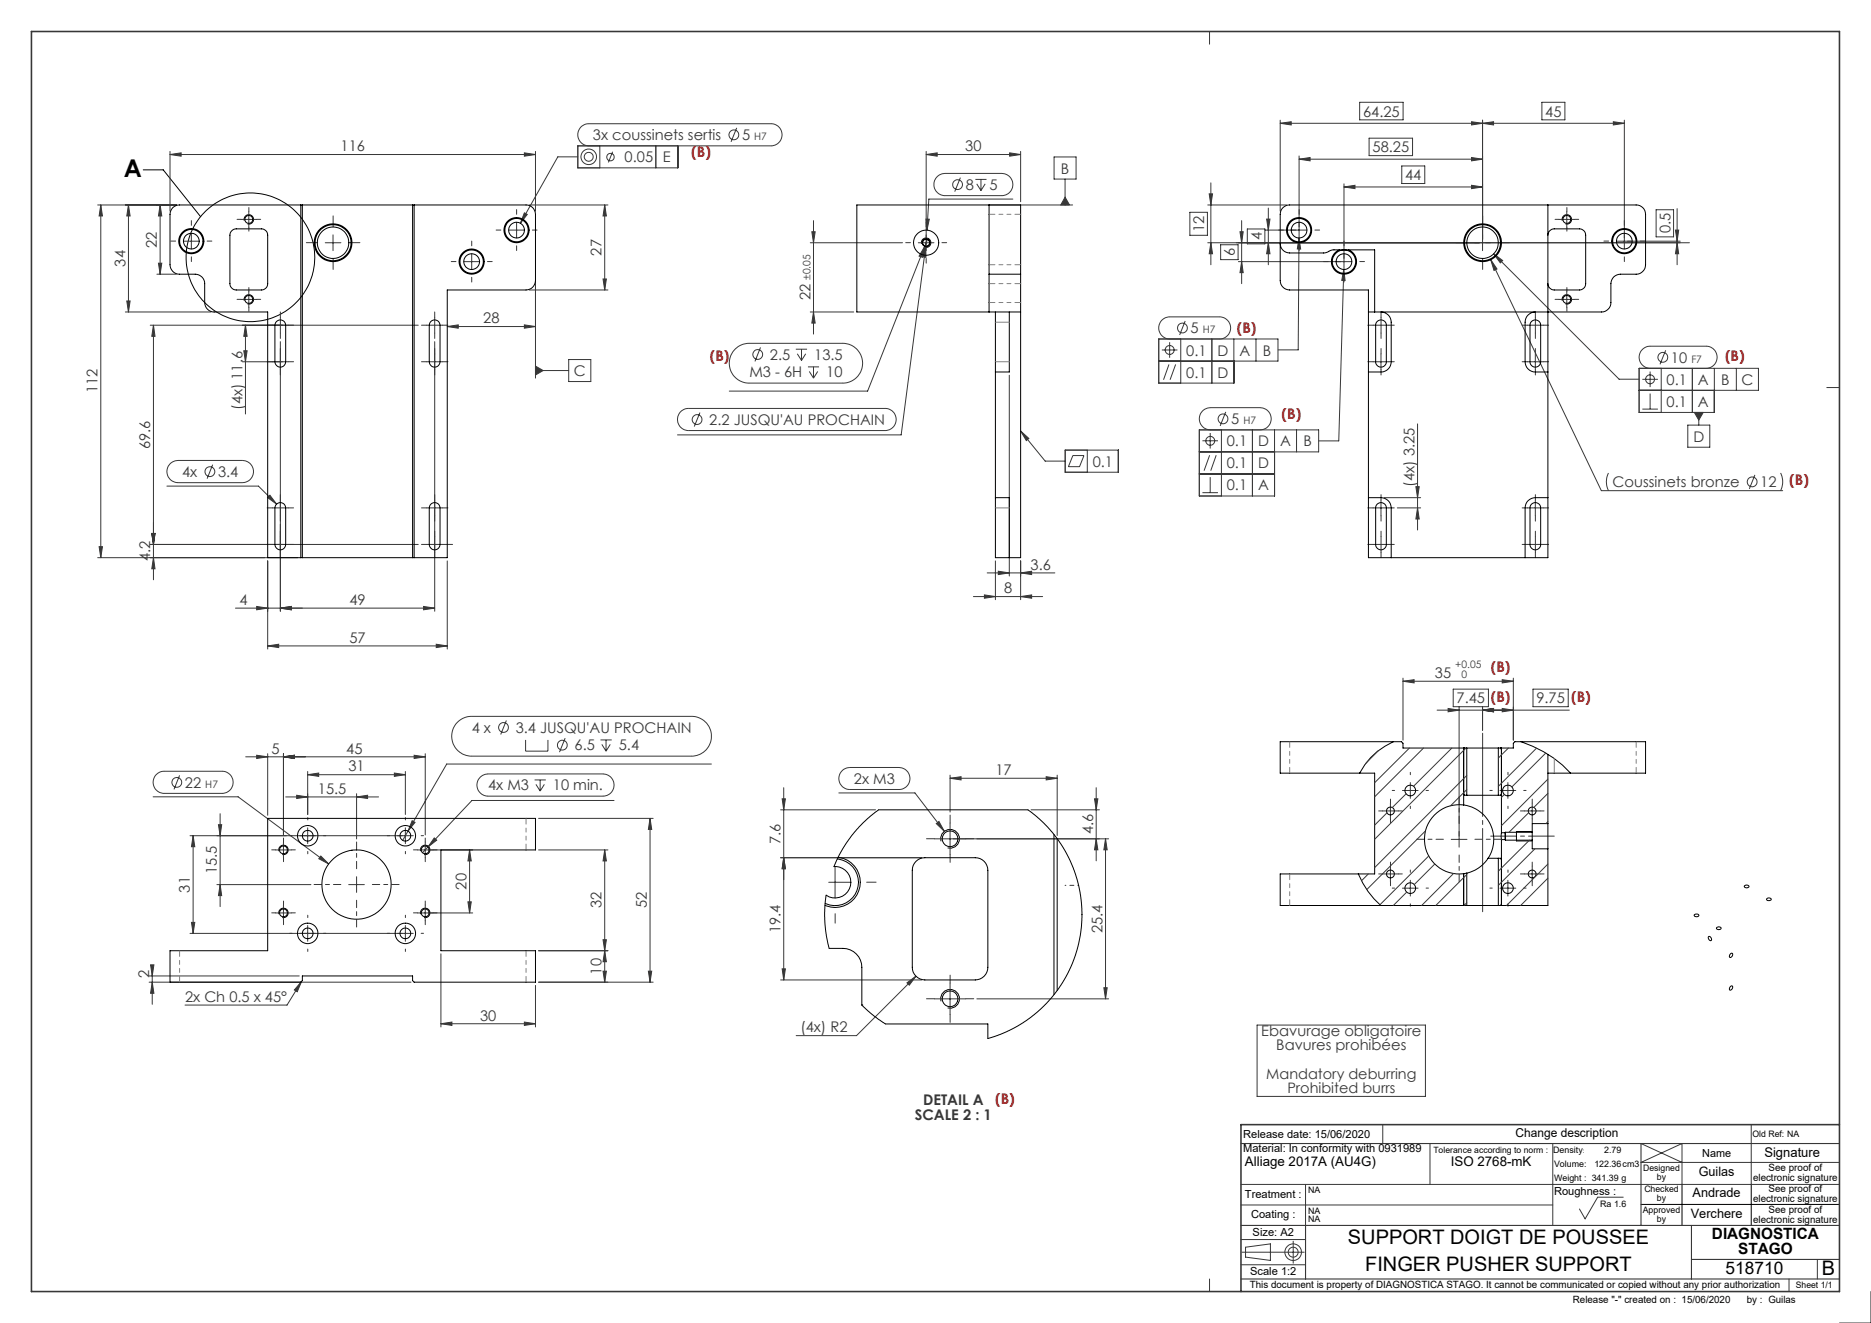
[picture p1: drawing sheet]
<svg xmlns="http://www.w3.org/2000/svg" width="594mm" height="420mm" viewBox="0 0 594 420" stroke-linecap="round" stroke-linejoin="round" font-family="sans-serif">
<g fill="none" stroke="#373737" stroke-width=".32">
<path d="M384 10v4M406.4 39.1l3.5-.5v1.1zM406.4 38.2v28.8M406.4 39.1h109.3M431.7 32.5h13.8v5.5h-13.8zM467.2 38.6l3.5 .5-3.5 .6zM470.7 39.1l3.5-.5v1.1zM470.7 38.2v41.4M489.5 32.5h7.3v5.5h-7.3zM512.2 38.6l3.5 .5-3.5 .6zM515.7 38.2v40.8M54 49.1l3.5-.6v1.1z"/>
<path d="M54 49.1h116M54 48.1v18.9M166.5 48.5l3.5 .6-3.5 .5zM170 48.1v18.9M183.4 49.8h-6.3l-11.9 21.1M190.4 46.3v7M194.5 48.2l-1.4 3.4M208.2 46.3v7M215.2 46.3v7h-31.8v-7h61.4a3.5 3.5 0 0 0 3.5-3.5 3.5 3.5 0 0 0-3.5-3.5h-57.9a3.5 3.5 0 0 0-3.5 3.5 3.5 3.5 0 0 0 3.5 3.5M233.9 40.6l-1.8 4.4M294 49.1l3.5-.6v1.1zM294 48.1v31.5"/>
<path d="M294 49.1h30M297.6 56l1.3-.8 1.1-.1h18a3.5 3.5 0 0 1 3.6 3.5 3.5 3.5 0 0 1-3.6 3.5h-18a3.5 3.5 0 0 1-3.3-2.2 3.5 3.5 0 0 1 .9-3.9zM304.9 56.4l-1.8 4.4M309.7 57h3.5M310.1 58.4l1.3 2.1M311.4 57v3.5M312.8 58.4l-1.4 2.1M320.5 48.5l3.5 .6-3.5 .5zM324 48.1v15.9M334.6 49.8h7v7.1h-7zM338.1 56.9v8.2M384.4 58v26"/>
<path d="M412.4 50.5l3.5-.5v1.1zM412.4 49.5v26M412.4 50.5h58.3M426.7 59.4l3.5-.6v1.1zM426.7 58.4v27.2M426.7 59.4h44M434.7 43.9h13.8v5.5h-13.8zM445 52.7h7.3v5.6h-7.3zM467.2 58.8l3.5 .6-3.5 .5zM467.2 50l3.5 .5-3.5 .6zM31 65.1h25M32 65.1l.5 3.5h-1z"/>
<path d="M32 65.1v111.9M40.8 65.1l.5 3.5h-1zM40.8 65.1v33.9M50.8 65.1v21.9M50.8 65.1l.6 3.5h-1.1zM58.2 76.6h5.1M60.7 74.1v4.9M76.5 69.7h5M79 67.2v5M103.3 77.1h4.9M105.7 74.6v5M161.5 73h5"/>
<path d="M164 70.5v5M166.5 67.6l.9 .5-2.2 2.8zM168 65.1h25M192 65.1v27M192 65.1l.5 3.5h-1zM257.2 77.1h29.3M257.7 73.6h1.1l-.5 3.5zM258.3 70v36.1M291.5 77.1h5M293.6 78.2l-.8 3.5-1-.4zM293.9 78.2l.1 3.5-1.1-.2zM294 69.6h1l-.7 3.5z"/>
<path d="M294.2 76l-8.1 62.1h-71M294.5 75.9l-19.1 48.3h-43.9M314 65.1h26.5M321.6 63.2h-26.7l-.6 9.9M338.1 62.6l1.4 2.5h-2.7zM377.8 67.4h5.5v7.3h-5.5zM383.4 77.1h153M383.4 65.1h25M383.9 61.5h1.1l-.6 3.6zM384.4 77.1l.6 3.5h-1.1zM387.5 77.7h5.6v4.7h-5.6zM393.7 73.6h1l-.5 3.5z"/>
<path d="M394.2 70v20M396 72.7h5.6v4.7h-5.6zM401.7 73h13.2M402.1 69.6h1.1l-.5 3.4zM402.7 66.1v17.9M402.7 77.1l.5 3.5h-1.1zM412.4 75.5l.5 3.6-1-.1zM412.4 75.5l-.2 35.6h-6.4M494.9 69.7h5M497.4 67.2v5M525.8 66.6h5.5v8.6h-5.5zM531.9 73h1l-.5 3.6z"/>
<path d="M532.4 77.1l.5 3.5h-1zM532.4 66.2v17.8M533.4 76.6h-20.2M39.8 99h27.2M40.3 95.5h1l-.5 3.5zM49.8 87h6.2M50.3 83.6h1.1l-.6 3.4zM76.5 95.1h5M79 92.6v5M147.2 83.1h5.1M149.8 80.6v5M168 92.1h25"/>
<path d="M170 89.1v30.9M191.5 88.6h1l-.5 3.5zM257.2 99h13.8M258.3 99l.5 3.6h-1.1zM394.2 83.1l.5 3.5h-1zM426.6 85.6l.4 3.5-1-.1zM426.6 85.6l-1.6 54.4h-6.3M429.2 83.1h-36M473.3 82.5l2 2.9-1 .4zM473.3 82.5l35.1 73.3h57.6M474.2 80.6l2.9 2.1-.8 .7zM474.2 80.6l39.8 39.8h6.4"/>
<path d="M494.9 95.1h5M497.4 92.6v5M47.7 103.2h85.1M48.7 103.2v80.9M48.7 103.2l.5 3.6h-1zM77.4 111.4h1.1l-.6 3.4zM77.9 103.2l.6 3.6h-1.1zM77.9 103.2v28.2M89 108.5v85.5M91.5 114.8h-14.6M135.5 114.8h5M138 108.5v85.5"/>
<path d="M142 103.7l3.5-.6v1.1zM142 103.7h28M166.5 103.1l3.5 .6-3.5 .5zM170 116.2l2.4 1.4-2.4 1.4zM170 117.6h10.6M180.6 114.1h7v7h-7zM233.3 110.9l1.8-1.3 2.4-.6h30a6.3 6.3 0 0 1 6.4 6.3 6.3 6.3 0 0 1-6.4 6.3h-29.7a6.3 6.3 0 0 1-5.8-3.8 6.3 6.3 0 0 1 1.3-6.9zM241.4 110.3l-1.7 4.4M252.7 110.9h3.5M253.1 112.3l1.4 2.1M254.5 110.9v3.5M255.8 112.3l-1.3 2.1"/>
<path d="M256.5 116.5h3.5M256.9 117.9l1.4 2.1M258.3 116.5v3.5M259.6 117.9l-1.3 2.1M320.4 119.1v63.8M368.9 111.1h4.9M371.1 115.7l-1.7 4.9M371.3 108.6v5M371.4 107.6a3.5 3.5 0 0 1-3.5-3.5 3.5 3.5 0 0 1 3.5-3.5h15.8a3.5 3.5 0 0 1 3.5 3.5 3.5 3.5 0 0 1-3.5 3.5M373.2 115.7l-1.7 4.9M374.9 107.6v14M376.3 101.9l-1.8 4.4"/>
<path d="M384.7 107.6v14M391.7 107.6v14h-23.8v-14h37.8v7h-37.8M398.7 107.6v7M435.9 114.8h5M438.4 112.3v5.1M484.9 114.8h5M487.4 112.3v5.1M523.9 118v4.9M523.9 116.9a3.5 3.5 0 0 1-3.5-3.5 3.5 3.5 0 0 1 3.5-3.5h17.7a3.5 3.5 0 0 1 3.5 3.5 3.5 3.5 0 0 1-3.5 3.5M527.4 116.9v14M528.8 111.2l-1.8 4.5M537.3 116.9v14"/>
<path d="M544.3 116.9v14h-23.9v-14h37.9v7h-37.9M551.3 116.9v7M216.4 130.4l1.1-.6 .8-.1h62.7a3.5 3.5 0 0 1 3.5 3.5 3.5 3.5 0 0 1-3.5 3.5h-62.4a3.5 3.5 0 0 1-3.3-2.3 3.5 3.5 0 0 1 1.1-4zM222.2 131l-1.8 4.4M324 136.8l2.6 2.4-.8 .7zM324 136.8l7.8 9.6h6.4M381.7 139.9h5M384.2 137.5v4.9M384.3 136.5a3.5 3.5 0 0 1-3.5-3.6 3.5 3.5 0 0 1 3.5-3.5h15.7a3.5 3.5 0 0 1 3.6 3.5 3.5 3.5 0 0 1-3.6 3.6M387.8 136.5v21M389.1 130.8l-1.7 4.4M397.6 136.5v21"/>
<path d="M404.6 136.5v21h-23.8v-21h37.8v7h-37.8M411.6 136.5v7M450 134.6v33.7M521.4 120.4h4.9M521.4 129.9h4.9M523.9 124.9v5M535.8 135h7v7h-7zM537.9 130.9h2.8l-1.4 2.5zM539.3 130.9v4.1M580 123h4M53 154.3h29.1l5.7 5.7M54.1 147.2l1.4-.9 1-.1h20.5a3.5 3.5 0 0 1 3.5 3.5 3.5 3.5 0 0 1-3.5 3.5h-20.5a3.5 3.5 0 0 1-3.3-2.2 3.5 3.5 0 0 1 .9-3.8z"/>
<path d="M67.5 147.5l-1.7 4.5M85.7 157.2l2.1 2.8-2.9-2zM338.2 142.9h16.9v7h-16.9zM340.6 144.6h3.5l-1.4 3.5h-3.5zM345.2 142.9v7M380.8 150.5h23.8M381.7 156.4h5M384 144.5l-1.7 4.9M384.2 151.5v4.9M386.1 144.5l-1.7 4.9M438.4 158.8v4.9M439.4 158h11.6"/>
<path d="M449.5 154.5h1.1l-.6 3.5zM487.4 158.8v4.9M510.6 150.2a6.2 6.2 0 0 0 0 5.6M557.1 150.8l-1.7 4.4M565.3 150.2a6.2 6.2 0 0 1 0 5.6M31 177h63.5M31.5 173.5h1l-.5 3.5zM47.7 172.8h85.1M48.2 169.4h1l-.5 3.4zM48.7 177l.5 3.6h-1zM85 178.1v27.9M135.5 161.2h5"/>
<path d="M142 178.1v27.9M316 178.1v12.3M324 178.1v12.3M435.9 161.2h5M443.6 161.2h7.4M450 161.2l.6 3.6h-1.1zM484.9 161.2h5M81.5 192.5l3.5 .6-3.5 .5zM89 193.1l3.5-.6v1.1zM134.5 192.5l3.5 .6-3.5 .5zM138 193.1h-63.2M309 189.4h22"/>
<path d="M312.5 188.9l3.5 .5-3.5 .5zM313.4 181.9h21.5M316.9 181.3l3.5 .6-3.5 .5zM324 181.9l3.5-.6v1.1zM324 189.4l3.5-.5v1zM85 205.1l3.5-.6v1.1zM85 205.1h57M138.5 204.5l3.5 .6-3.5 .5zM445.4 216.3l3.5-.5v1zM445.4 215.3v19.7M445.4 216.3h35M461.4 218.8h11.1v5.5h-11.1z"/>
<path d="M476.9 215.8l3.5 .5-3.5 .5zM480.4 215.3v19.7M486.7 218.8h11.2v5.5h-11.2zM81.5 239.8l3.5 .5-3.5 .5zM85 239.3v19.5M90 239.3v25.8M131.5 239.8l3.5 .5-3.5 .5zM135 239.3v25.8M145.5 229.1l1.4-1 2.5-.7h70.1a6.3 6.3 0 0 1 6.4 6.3 6.3 6.3 0 0 1-6.4 6.3h-69.8a6.3 6.3 0 0 1-5.9-4 6.3 6.3 0 0 1 1.7-6.9zM160.8 228.7l-1.8 4.5M166.9 234.9v3.6h7.1v-3.6M179.4 234.3l-1.8 4.5"/>
<path d="M190.6 234.9h3.6M191.1 236.3l1.3 2.2M192.4 234.9v3.6M193.7 236.3l-1.3 2.2M456.2 225.4h42M459.7 224.9l3.5 .5-3.5 .6zM463.2 224.5v44.4M470.7 225.4l3.5-.5v1.1zM470.7 224.5v7.3M476.9 224.9l3.5 .5-3.5 .6zM48.6 253h27l28.8 21.3M49.5 246l1.1-.8 1.3-.4h18.6a3.5 3.5 0 0 1 3.5 3.6 3.5 3.5 0 0 1-3.5 3.5h-18.4a3.5 3.5 0 0 1-3.2-2.1 3.5 3.5 0 0 1 .6-3.8z"/>
<path d="M57 246.2l-1.8 4.4M69.9 258.3v29.5M78 240.3h57M90 240.3l3.5-.5v1zM90.7 253h29.5M94.2 252.5l3.5 .5-3.5 .5zM97.7 245.9l3.5-.5v1.1zM97.7 244.9v13.7M97.7 245.9h31M113.2 253l3.5-.5v1zM113.2 252v14.3M125.2 245.4l3.5 .5-3.5 .6z"/>
<path d="M128.7 244.9v13.7M152.5 246.7l1.4-.8 1-.2h36.5a3.5 3.5 0 0 1 3.5 3.5 3.5 3.5 0 0 1-3.5 3.5h-36.5a3.5 3.5 0 0 1-3.2-2.2 3.5 3.5 0 0 1 .8-3.8zM169.7 247.6h3.6M170.1 249l1.4 2.1M171 259.8h36.4M171.5 247.6v3.5M172.8 249l-1.3 2.1M194.9 254.1h-45.1l-13.9 14.8M206.4 259.8l.5 3.5h-1.1zM206.4 259.8v52M225.8 242.6h-84l-12.3 21.2M247.8 257.1h30.2"/>
<path d="M248.3 253.6h1l-.5 3.5zM248.8 250.1v61M266.3 251.7h24.2l9.3 12.2M267.2 244.8l1.1-.8 1.5-.4h15.6a3.5 3.5 0 0 1 3.5 3.5 3.5 3.5 0 0 1-3.5 3.5h-15.6a3.5 3.5 0 0 1-3.2-2 3.5 3.5 0 0 1 .6-3.8zM301.6 247.1l3.5-.5v1zM301.6 246.1v11.7M301.6 247.1h34M327.3 257.1h21.7M332.1 246.6l3.5 .5-3.5 .5zM335.6 246.1v19.1M347.5 253.6h1l-.5 3.5zM348 250.1v23.2"/>
<path d="M438.9 257.4h5M441.4 255v4.9M445.2 250.9h5M447.7 248.4v5.1M476.2 250.9h5M478.7 248.4v5.1M483.9 257.4h5M486.4 255v4.9M61.3 265.3l.5 3.5h-1zM61.3 265.3v31M69.4 261.8h1l-.5 3.5zM87.5 269.8h5"/>
<path d="M90 267.3v5M97.7 262.8v5M101.8 271.8l2.6 2.5-3.2-1.7zM113.2 278.3v5M128.7 262.8v5M129.5 263.8l-1.7 3M130.8 260.5l1 .6-2.3 2.7zM131.2 265.3h-70.9M132.5 269.8h17.6M135 267.3v5M135.9 268.9l-1.8 1.8M137.9 266l.7 .7-2.7 2.2z"/>
<path d="M149.1 269.8v20M149.1 269.8l.5 3.5h-1zM171 269.8h22M192 269.8l.5 3.5h-1zM192 269.8v42M248.8 272.3l.5 3.5h-1zM265.1 275.1v10M292.6 272.3h-44.8M296.6 266.3h55.4M297.3 261.5l.8-.7 1.7 3.1zM301.6 261.3v10M348 266.3l.5 3.5h-1z"/>
<path d="M351 266.3l.5 3.5h-1.1zM351 266.3v50.8M438.9 277.4h5M441.4 275v4.9M447.7 279.5v5M460.7 266.5h5M478.7 279.5v5M483.9 277.4h5M486.4 275v4.9M60.8 292.8h1l-.5 3.5zM68.9 280.8h29.8M69.9 280.8l.5 3.5h-1z"/>
<path d="M87.5 289.8h5M90 287.3v5M97.7 293.8v5M110.7 280.8h5M128.7 293.8v5M131.2 296.3h-70.9M132.5 289.8h17.6M135 287.3v5M148.6 286.3h1l-.5 3.5zM191.5 298.3h1l-.5 3.5zM263.1 280.1h7M445.2 282h5"/>
<path d="M476.2 282h5M47.3 311.8h83.2M47.3 309.8h47.7M47.8 306.3h1.1l-.6 3.5zM48.3 306.7v12.1M48.3 311.8l.6 3.5h-1.1zM95.7 311.6l-1.3 3.2-.9-.5zM95.7 311.6l-4.6 7.5h-32.4M140 302.8v23.2M170 312.8v13.2M171 311.8h36.4M171 301.8h22"/>
<path d="M191.5 308.3h1l-.5 3.5zM192 301.8l.5 3.5h-1zM205.8 308.3h1.1l-.5 3.5zM247.8 311.1h44.8M248.3 307.6h1l-.5 3.5zM287.9 312l2.9-2.1-2.1 2.9zM290.8 309.9l-18.9 18.9h-19.1M296.6 317.1h10M301.6 312.1v10M310.1 317.1h41.9M350.4 313.6h1.1l-.5 3.5zM140 325l3.5-.5v1z"/>
<path d="M140 325h30M166.5 324.5l3.5 .5-3.5 .5zM399.1 325.4h53.4v22.7h-53.4zM439 357v6M556 357v19M394 376h190M414.5 376v13M454 363v13M493 363v26M521 363l13 6M584 369h-63l13-6v13M394 393.5h20.5"/>
<path d="M394 382.5h99M394.3 397.5h19.8M395.4 395.9l7.9-1v5.2l-7.9-1zM410.6 394v7M515.3 380.1h-8.1l-4 6.8-1.8-3.1M577 399.8v6.2M384 406v4M394 401.5h20.5M568 406v4M594 410v10h-10"/>
<circle cx="186.9" cy="49.8" r="2.47"/>
<circle cx="186.9" cy="49.8" r="1.41"/>
<circle cx="193.8" cy="49.9" r="1.18"/>
<circle cx="233" cy="42.8" r="1.55"/>
<circle cx="304" cy="58.6" r="1.55"/>
<circle cx="240.6" cy="112.5" r="1.56"/>
<circle cx="371.3" cy="111.1" r="1.42"/>
<circle cx="375.4" cy="104.1" r="1.56"/>
<circle cx="527.9" cy="113.4" r="1.55"/>
<circle cx="221.3" cy="133.2" r="1.54"/>
<circle cx="384.2" cy="139.9" r="1.4"/>
<circle cx="388.3" cy="133" r="1.55"/>
<circle cx="523.9" cy="120.4" r="1.42"/>
<circle cx="66.6" cy="149.7" r="1.55"/>
<circle cx="556.3" cy="153" r="1.55"/>
<circle cx="159.8" cy="230.9" r="1.55"/>
<circle cx="178.5" cy="236.5" r="1.55"/>
<circle cx="56.1" cy="248.4" r="1.56"/>
<circle cx="410.5" cy="397.5" r="2.63"/>
<circle cx="410.6" cy="397.5" r="1.59"/>
</g>
<g fill="none" stroke="#000" stroke-width=".32">
<path d="M45.5 53.9h6.3l11.9 14.9M77.5 70a1.5 1.5 0 0 1 1.4-1.8 1.5 1.5 0 0 1 1.6 1.6 1.5 1.5 0 0 1-1.9 1.3M292.6 77.5a1.51 1.51 0 0 1 1.3-2 1.51 1.51 0 0 1 1.6 1.7 1.51 1.51 0 0 1-1.8 1.3M496 70a1.51 1.51 0 0 1 1.3-1.9 1.51 1.51 0 0 1 1.6 1.7 1.51 1.51 0 0 1-1.9 1.3M77.5 95.4a1.5 1.5 0 0 1 1.4-1.8 1.5 1.5 0 0 1 1.6 1.6 1.5 1.5 0 0 1-1.9 1.3M496 95.4a1.51 1.51 0 0 1 1.3-1.9 1.51 1.51 0 0 1 1.6 1.7 1.51 1.51 0 0 1-1.9 1.3M88.5 270.2a1.5 1.5 0 0 1 1.4-1.9 1.5 1.5 0 0 1 1.6 1.7 1.5 1.5 0 0 1-1.9 1.3M133.5 270.2a1.51 1.51 0 0 1 1.3-1.9 1.51 1.51 0 0 1 1.7 1.6 1.51 1.51 0 0 1-1.9 1.4M298.7 267.1a3 3 0 0 1 2.7-3.8 3 3 0 0 1 3.2 3.3 3 3 0 0 1-3.8 2.6M486.4 264h-5v3h5M88.5 290.2a1.5 1.5 0 0 1 1.4-1.9 1.5 1.5 0 0 1 1.6 1.7 1.5 1.5 0 0 1-1.9 1.3M133.5 290.2a1.51 1.51 0 0 1 1.3-1.9 1.51 1.51 0 0 1 1.7 1.6 1.51 1.51 0 0 1-1.9 1.4"/>
<path d="M537.9 290.5a.77 .77 0 0 1 .8-.4 .77 .77 0 0 1 .6 .7 .82 .82 0 0 1-1.4-.3zM542.4 297.3a.75 .75 0 0 1 .9 .4 .75 .75 0 0 1-.2 .9 .97 .97 0 0 1-.7-1.3zM545.1 294.4a.67 .67 0 0 1 .8-.2 .67 .67 0 0 1 .4 .7 .67 .67 0 0 1-.8 .3 .67 .67 0 0 1-.4-.8zM553.9 281.1a.69 .69 0 0 1 .8-.2 .69 .69 0 0 1 .4 .8 .7 .7 0 0 1-.8 .2 .7 .7 0 0 1-.4-.8zM561 285.2a.72 .72 0 0 1 .8-.2 .72 .72 0 0 1 .5 .7 .74 .74 0 0 1-.8 .3 .74 .74 0 0 1-.6-.7zM298.7 317.9a3 3 0 0 1 2.7-3.8 3 3 0 0 1 3.2 3.3 3 3 0 0 1-3.8 2.6M549.4 313.2a.45 .45 0 0 1 .7-.1 .45 .45 0 0 1-.2 .7 .5 .5 0 0 1-.7 .5 .5 .5 0 0 1 0-.8zM549.4 302.8a.45 .45 0 0 1 .7 0 .45 .45 0 0 1-.2 .7 .5 .5 0 0 1-.7 .5 .5 .5 0 0 1 0-.9zM534 376v13M556 376v13M521 382.4h63"/>
<circle cx="79.5" cy="81.7" r="20.4"/>
</g>
<path d="M470.7 232.8v56.6" fill="none" stroke="#373737" stroke-width=".32" stroke-dasharray="30.5 1.3 1.3 1.3" stroke-dashoffset="4.1"/>
<path d="M473.3 265.4h20.1" fill="none" stroke="#373737" stroke-width=".32" stroke-dasharray="30.5 1.3 1.3 1.3" stroke-dashoffset="22.3"/>
<path d="M394 363h190M521 363v26M394 389h190M414.5 389v17M537 389v17M537 399.8h47M394 406h190" fill="none" stroke="#373737" stroke-width=".35"/>
<path d="M10 10h574v400h-574zM584 357h-190v53" fill="none" stroke="#373737" stroke-width=".5"/>
<g fill="none" stroke="#373737" stroke-width=".32" stroke-dasharray="30.5 1.3 1.3 1.3">
<path d="M55.8 76.5h-1.5M60.8 71.5v-1.5M65.8 76.5h1.5M76.5 69.6h-1.2M79 67.1v-1.2M79 72.1v1.3M81.5 69.6h1.3M100.8 77h-3.5M105.8 72v-3.5M110.8 77h3.5M149.8 78v-1.5M159 73h-1.5"/>
<path d="M164 68v-1.5M164 78v1.5M169 73h1.5M289 77h-1.5M294 72v-1.5M299 77h1.5M407.4 73h-1.5M412.4 68v-1.5M412.4 78v1.5M417.4 73h1.5M426.7 78v-1.5M465.7 77h-3.5"/>
<path d="M470.7 72v-3.5M475.7 77h3.5M494.9 69.6h-1.2M497.4 67.1v-1.2M497.4 72.1v1.3M499.9 69.6h1.3M510.7 76.5h-1.5M515.7 71.5v-1.5M520.7 76.5h1.5M60.8 81.5v1.5M76.5 95h-1.2M79 92.5v-1.2"/>
<path d="M79 97.5v1.3M81.5 95h1.3M105.8 82v3.5M144.8 83h-1.5M149.8 88v1.5M154.8 83h1.5M294 82v1.5M421.7 83h-1.5M426.7 88v1.5M431.7 83h1.5M470.7 82v3.5M494.9 95h-1.2"/>
<path d="M497.4 92.5v-1.2M497.4 97.5v1.3M499.9 95h1.3M515.7 81.5v1.5M86.5 114.8h-1.7M86.5 103.2h-1.7M89 112.3v-1.7M89 117.3v1.7M89 103.2v-2.5M89 103.2h-2.5M89 103.2v2.5M89 103.2h2.5"/>
<path d="M89 100.7v-1.7M89 105.7v1.7M91.5 114.8h1.7M91.5 103.2h1.7M135.5 114.8h-1.7M135.5 103.2h-1.7M138 112.3v-1.7M138 117.3v1.7M138 103.2v-2.5M138 103.2h-2.5M138 103.2v2.5M138 103.2h2.5"/>
<path d="M138 100.7v-1.7M138 105.7v1.7M140.5 114.8h1.7M140.5 103.2h1.7M435.9 114.8h-1.7M435.9 103.2h-1.7M438.4 112.3v-1.7M438.4 117.3v1.7M438.4 103.2v-2.5M438.4 103.2h-2.5M438.4 103.2v2.5M438.4 103.2h2.5"/>
<path d="M438.4 100.7v-1.7M438.4 105.7v1.7M440.9 114.8h1.7M440.9 103.2h1.7M484.9 114.8h-1.7M484.9 103.2h-1.7M487.4 112.3v-1.7M487.4 117.3v1.7M487.4 103.2v-2.5M487.4 103.2h-2.5M487.4 103.2v2.5M487.4 103.2h2.5"/>
<path d="M487.4 100.7v-1.7M487.4 105.7v1.7M489.9 114.8h1.7M489.9 103.2h1.7M89 158.7v-1.7M138 158.7v-1.7M438.4 158.7v-1.7M487.4 158.7v-1.7M86.5 172.8h-1.7M86.5 161.2h-1.7M89 170.3v-1.7M89 175.3v1.7"/>
<path d="M89 161.2v-2.5M89 161.2h-2.5M89 161.2v2.5M89 161.2h2.5M89 163.7v1.7M91.5 172.8h1.7M91.5 161.2h1.7M135.5 161.2h-1.7M135.5 172.8h-1.7M138 163.7v1.7M138 172.8v2.5M138 172.8h2.5"/>
<path d="M138 172.8v-2.5M138 172.8h-2.5M138 175.3v1.7M138 170.3v-1.7M140.5 161.2h1.7M140.5 172.8h3.2M435.9 161.2h-1.7M435.9 172.8h-1.7M438.4 163.7v1.7M438.4 172.8v2.5M438.4 172.8h2.5M438.4 172.8v-2.5"/>
<path d="M438.4 172.8h-2.5M438.4 175.3v1.7M438.4 170.3v-1.7M440.9 161.2h1.7M440.9 172.8h1.7M484.9 161.2h-1.7M484.9 172.8h-1.7M487.4 163.7v1.7M487.4 172.8v2.5M487.4 172.8h2.5M487.4 172.8v-2.5M487.4 172.8h-2.5"/>
<path d="M487.4 175.3v1.7M487.4 170.3v-1.7M489.9 161.2h1.7M489.9 172.8h1.7M438.9 257.4h-1.2M441.4 254.9v-1.2M441.4 259.9v1.3M442.7 250.9h-.7M443.9 257.4h1.3M447.7 245.9v-.7M447.7 255.9v.8M452.7 250.9h.8"/>
<path d="M473.7 250.9h-.7M478.7 245.9v-.7M478.7 255.9v.8M483.7 250.9h.8M483.9 257.4h-1.2M486.4 254.9v-1.2M486.4 259.9v1.3M488.9 257.4h1.3M87.5 269.8h-1.2M90 267.3v-1.3M90 272.3v1.2M92.5 269.8h1.3"/>
<path d="M92.7 265.3h-.7M97.7 260.3v-.8M97.7 270.3v.7M102.7 265.3h.8M123.7 265.3h-.7M128.7 260.3v-.8M128.7 270.3v.7M132.5 269.8h-1.2M133.7 265.3h.8M135 267.3v-1.3M135 272.3v1.2M137.5 269.8h1.3"/>
<path d="M296.6 266.3h-2.5M301.6 261.3v-2.5M301.6 271.3v2.5M306.6 266.3h2.5M438.9 277.4h-1.2M441.4 274.9v-1.2M441.4 279.9v1.3M443.9 277.4h1.3M447.7 276.9v-.7M478.7 276.9v-.7M483.9 277.4h-1.2M486.4 274.9v-1.2"/>
<path d="M486.4 279.9v1.3M488.9 277.4h1.3M87.5 289.8h-1.2M90 287.3v-1.3M90 292.3v1.2M92.5 289.8h1.3M92.7 296.3h-.7M97.7 291.3v-.8M102.7 296.3h.8M123.7 296.3h-.7M128.7 291.3v-.8M132.5 289.8h-1.2"/>
<path d="M133.7 296.3h.8M135 287.3v-1.3M135 292.3v1.2M137.5 289.8h1.3M265.1 290.1v3M275.1 280.1h3M442.7 281.9h-.7M447.7 286.9v.8M452.7 281.9h.8M473.7 281.9h-.7M478.7 286.9v.8M483.7 281.9h.8"/>
<path d="M97.7 301.3v.7M128.7 301.3v.7M296.6 317.1h-2.5M301.6 312.1v-2.5M306.6 317.1h2.5M301.6 322.1v2.5"/>
</g>
<path d="M342.4 281.1h-4.3" fill="none" stroke="#373737" stroke-width=".32" stroke-dasharray="30.5 1.3 1.3 1.3" stroke-dashoffset="30.2"/>
<path d="M113.2 275.8v-8.5M458.2 266.4h-8.5M463.2 261.4v-8.5M463.2 271.4v8.5M468.2 266.4h8.5M108.2 280.8h-8.5M113.2 285.8v8.5M118.2 280.8h8.5" fill="none" stroke="#373737" stroke-width=".32" stroke-dasharray="30.5 1.3 1.3 1.3" stroke-dashoffset="28.1"/>
<g fill="#373737">
<path d="M324 181.9l3.5-.6v1.1zM316.9 181.3l3.5 .6-3.5 .5zM324 189.4l3.5-.5v1zM312.5 188.9l3.5 .5-3.5 .5zM320.5 48.5l3.5 .6-3.5 .5zM294 49.1l3.5-.6v1.1z"/>
<path d="M166.5 103.1l3.5 .6-3.5 .5zM142 103.7l3.5-.6v1.1zM138.5 204.5l3.5 .6-3.5 .5zM85 205.1l3.5-.6v1.1zM89 193.1l3.5-.6v1.1zM81.5 192.5l3.5 .6-3.5 .5zM113.2 253l3.5-.5v1zM94.2 252.5l3.5 .5-3.5 .5zM467.2 58.8l3.5 .6-3.5 .5zM426.7 59.4l3.5-.6v1.1zM467.2 50l3.5 .5-3.5 .6zM412.4 50.5l3.5-.5v1.1zM332.1 246.6l3.5 .5-3.5 .5zM301.6 247.1l3.5-.5v1z"/>
<path d="M54 49.1l3.5-.6v1.1zM166.5 48.5l3.5 .6-3.5 .5zM89 193.1l3.5-.6v1.1zM134.5 192.5l3.5 .6-3.5 .5zM166.5 67.6l-1.3 3.3 2.2-2.8zM85.7 157.2l-.8 .8 2.9 2zM90 240.3l3.5-.5v1zM131.5 239.8l3.5 .5-3.5 .5zM137.9 266l-2 2.9 2.7-2.2zM130.8 260.5l-1.3 3.3 2.3-2.7zM81.5 239.8l3.5 .5-3.5 .5zM90 240.3l3.5-.5v1zM95.7 311.6l-1.3 3.2-.9-.5zM101.8 271.8l-.6 .8 3.2 1.7zM97.7 245.9l3.5-.5v1.1zM125.2 245.4l3.5 .5-3.5 .6zM293.6 78.2l-1.8 3.1 1 .4zM294 69.6l.3 3.5 .7-3.5zM293.9 78.2l-1 3.3 1.1 .2zM406.4 39.1l3.5-.5v1.1zM467.2 38.6l3.5 .5-3.5 .6zM470.7 39.1l3.5-.5v1.1zM512.2 38.6l3.5 .5-3.5 .6zM474.2 80.6l2.1 2.8 .8-.7zM412.4 75.5l-.5 3.5 1 .1zM426.6 85.6l-.6 3.4 1 .1zM473.3 82.5l1 3.3 1-.4zM297.3 261.5l2.5 2.4-1.7-3.1zM287.9 312l.8 .8 2.1-2.9z"/>
<path d="M140 325l3.5-.5v1zM166.5 324.5l3.5 .5-3.5 .5z"/>
<path d="M445.4 216.3l3.5-.5v1zM476.9 215.8l3.5 .5-3.5 .5z"/>
<path d="M470.7 225.4l3.5-.5v1.1zM459.7 224.9l3.5 .5-3.5 .6zM476.9 224.9l3.5 .5-3.5 .6zM470.7 225.4l3.5-.5v1.1z"/>
<path d="M248.3 307.6h1l-.5 3.5zM248.8 272.3l.5 3.5h-1z"/>
<path d="M69.9 280.8l.5 3.5h-1zM69.4 261.8h1l-.5 3.5zM258.3 99l.5 3.6h-1.1zM257.7 73.6h1.1l-.5 3.5zM402.7 77.1l.5 3.5h-1.1zM402.1 69.6h1.1l-.5 3.4zM532.4 77.1l.5 3.5h-1zM531.9 73h1l-.5 3.6zM450 161.2l.6 3.6h-1.1zM449.5 154.5h1.1l-.6 3.5zM348 266.3l.5 3.5h-1zM347.5 253.6h1l-.5 3.5zM248.8 272.3l.5 3.5h-1zM248.3 253.6h1l-.5 3.5z"/>
<path d="M191.5 298.3h1l-.5 3.5zM192 269.8l.5 3.5h-1z"/>
<path d="M191.5 308.3h1l-.5 3.5zM192 301.8l.5 3.5h-1z"/>
<path d="M32 65.1l.5 3.5h-1zM31.5 173.5h1l-.5 3.5zM192 65.1l.5 3.5h-1zM191.5 88.6h1l-.5 3.5zM50.8 65.1l.6 3.5h-1.1zM50.3 83.6h1.1l-.6 3.4zM40.8 65.1l.5 3.5h-1zM40.3 95.5h1l-.5 3.5zM48.7 103.2l.5 3.6h-1zM48.2 169.4h1l-.5 3.4zM48.2 169.4h1l-.5 3.4zM48.7 177l.5 3.6h-1zM77.9 103.2l.6 3.6h-1.1zM77.4 111.4h1.1l-.6 3.4zM61.3 265.3l.5 3.5h-1zM60.8 292.8h1l-.5 3.5zM149.1 269.8l.5 3.5h-1zM148.6 286.3h1l-.5 3.5zM206.4 259.8l.5 3.5h-1.1zM205.8 308.3h1.1l-.5 3.5zM383.9 61.5h1.1l-.6 3.6zM384.4 77.1l.6 3.5h-1.1zM393.7 73.6h1l-.5 3.5zM394.2 83.1l.5 3.5h-1zM351 266.3l.5 3.5h-1.1zM350.4 313.6h1.1l-.5 3.5z"/>
<path d="M47.8 306.3h1.1l-.6 3.5zM48.3 311.8l.6 3.5h-1.1z"/>
<path d="M170 116.2l2.4 1.4-2.4 1.4zM324 136.8l2.6 2.4-.8 .7zM338.1 62.6l1.4 2.5h-2.7zM537.9 130.9l1.4 2.5 1.4-2.5z"/>
</g>
<g fill="none" stroke="#000" stroke-width=".32">
<path d="M54.9 65.9l.9-.6 1.2-.2h110a2.95 2.95 0 0 1 3 3v21a3 3 0 0 1-3 3h-25v84.9h-57v-78h-17a3 3 0 0 1-3-3v-6a3 3 0 0 0-3-3h-5a3 3 0 0 1-3-3v-15.9l.2-1.2zM73.6 73.3l.6-.5 .8-.1h8a1.99 1.99 0 0 1 2 2v15.3a1.99 1.99 0 0 1-2 2.1h-8a2.05 2.05 0 0 1-2-2.1v-15.3l.1-.8zM95.5 65.1v111.9M96 65.1v111.9M131 65.1v111.9M131.5 65.1v111.9M314 65.1v21.9M406.4 77.3a3 3 0 0 0 3 3h11l2.7-1h13.3v19.7M425.3 79.3a4 4 0 0 0-1.8 6.1 4 4 0 0 0 6.4 0 4 4 0 0 0-1.8-6.1M491.4 65.1v111.9h-57v-84.9h-25a3 3 0 0 1-3-3v-21a2.95 2.95 0 0 1 3-3h110a2.95 2.95 0 0 1 3 3v15.9a3 3 0 0 1-3 3h-5a3 3 0 0 0-3 3v6a3 3 0 0 1-3 3h-74M491.4 74.7a2.05 2.05 0 0 1 2-2h8a1.99 1.99 0 0 1 2 2v15.3a1.99 1.99 0 0 1-2 2.1h-8a2.05 2.05 0 0 1-2-2.1M314 87v12"/>
<path d="M314 87h10M316 99v19.1M320.4 99v19.1h-4.4M324 87v-21.9h-52v33.9h52M324 87v12M324 99v78h-8v-19M438.4 99a3.3 3.3 0 0 1 3.3 3.3v12.5a3.3 3.3 0 0 1-3.3 3.3h-4M487.4 99a3.3 3.3 0 0 0-3.2 3.3v12.5a3.3 3.3 0 0 0 3.2 3.3h4M87.8 102a1.71 1.71 0 0 1 1.8-.3 1.71 1.71 0 0 1 1.1 1.5v11.6a1.71 1.71 0 0 1-1.7 1.7 1.71 1.71 0 0 1-1.7-1.7v-11.6zM136.8 102a1.71 1.71 0 0 1 1.8-.3 1.71 1.71 0 0 1 1.1 1.5v11.6a1.71 1.71 0 0 1-1.7 1.7 1.71 1.71 0 0 1-1.7-1.7v-11.6zM316 118.1v39.9M437.2 102a1.71 1.71 0 0 1 1.9-.3 1.71 1.71 0 0 1 1 1.5v11.6a1.69 1.69 0 0 1-1.7 1.7 1.69 1.69 0 0 1-1.7-1.7v-11.6z"/>
<path d="M486.2 102a1.71 1.71 0 0 1 1.9-.3 1.71 1.71 0 0 1 1 1.5v11.6a1.69 1.69 0 0 1-1.7 1.7 1.69 1.69 0 0 1-1.7-1.7v-11.6zM316 158h4.4v19M434.4 158h4a3.3 3.3 0 0 1 3.3 3.2v15.8M491.4 158h-4a3.3 3.3 0 0 0-3.2 3.2v15.8M87.8 160a1.71 1.71 0 0 1 1.8-.3 1.71 1.71 0 0 1 1.1 1.5v11.6a1.71 1.71 0 0 1-1.7 1.8 1.71 1.71 0 0 1-1.7-1.8v-11.6zM136.8 160a1.71 1.71 0 0 1 1.8-.3 1.71 1.71 0 0 1 1.1 1.5v11.6a1.71 1.71 0 0 1-1.7 1.8 1.71 1.71 0 0 1-1.7-1.8v-11.6zM437.2 160a1.71 1.71 0 0 1 1.9-.3 1.71 1.71 0 0 1 1 1.5v11.6a1.69 1.69 0 0 1-1.7 1.8 1.69 1.69 0 0 1-1.7-1.8v-11.6zM486.2 160a1.71 1.71 0 0 1 1.9-.3 1.71 1.71 0 0 1 1 1.5v11.6a1.69 1.69 0 0 1-1.7 1.8 1.69 1.69 0 0 1-1.7-1.8v-11.6zM442.3 235.5a22 22 0 0 0-10.6 9.9M464.7 237.5h-19.3v-1.5l-.5-.5h-38.5v9.9h30v32h-30v10.1h58.3M464.7 237.5h.3M464.7 237.5v18"/>
<path d="M465 237.5h.7M465 237.5l-.3 .5M465.7 237.5h10M465.7 237.5v15M475.7 237.5h.7M475.7 237.5v15M476.4 237.5h.3M476.4 237.5l.3 .5M476.7 237.5h3.7v-1.5l.5-.5h41.5v9.9h-31M476.7 237.5v26.9M482.9 235.5a37.3 37.3 0 0 1 15.7 9.9M491.4 239.5v22"/>
<path d="M85 259.8h85v10h-30v32h30v10h-38.5l-.5-.5v-1.5h-35v1.5l-.5 .5h-41.5v-10h31zM464.7 255.5a11 11 0 0 1 7.7 16.9M464.7 255.5a11 11 0 0 0-12.5 11 11 11 0 0 0 12.5 10.9M464.7 252l.3 .5h.7M465.7 252.5h10M476.7 252l-.3 .5h-.7M111.7 269.9h.1M265.8 272.7a7.4 7.4 0 0 1 6.5 9.3 7.4 7.4 0 0 1-10.3 4.8M266.1 272.2a8 8 0 0 1 6.8 10 8 8 0 0 1-11 5.2M274 261.2l4.9-4.1h47.5l3.7 3 3.8 4 3 4 2.2 3.8 2 4.6 1.4 4.7 .7 4.3 .3 5.9-.5 5.4-.8 3.7-1.2 4-2.7 5.9-3.5 5.2-4.2 4.5-4.7 3.9-6.2 3.5-5.9 2.2h-.2v-4.6l-32.6-.1-3.8-2.6-3.6-3.3v-12a6 6 0 0 0-6-6l-4.4-.1-.9-4.1-.4-4.1v-4.9l.4-3.7a5 5 0 0 0 7.7-2.8 5 5 0 0 0-5.2-6.3l1.7-3.7 2.1-3.6 2.4-3.3zM290.8 273.5a3.8 3.8 0 0 1 2.8-1.2h16a4 4 0 0 1 4 4v30.8a4 4 0 0 1-4 4h-16a4 4 0 0 1-4-4v-30.8a3.8 3.8 0 0 1 1.2-2.8zM334.6 264.9v50.9"/>
<path d="M335.6 266.2v48.2M431.2 277.4a27 27 0 0 0 7.2 10.1M464.7 277.4v10.1M465.7 277.2l-1 .2M465.7 277.2v10.3M475.7 272.5h-3.3a10.9 10.9 0 0 1-6.7 4.7M475.7 272.5v15M475.7 272.5h.7l.3 .5M476.7 264.4v2.1M476.7 266.5v21M476.7 266.5h1.1M476.7 264.4h1.1"/>
<path d="M477.8 264.4v2.1M477.8 266.5l.1 .2M477.9 264.2v2.5M477.9 264.2h8.5M477.9 264.2l-.1 .2M477.9 266.7h8.5M486.4 264.2v2.5M486.4 266.7v2.8h5M491.4 261.5v8M491.4 269.5v18h-14.7M491.4 261.5h-5v2.7M464.7 287.5h.3"/>
<path d="M464.7 287l.3 .5M465 287.5h.7M465.7 287.5h10M475.7 287.5h.7M476.4 287.5h.3M476.7 287l-.3 .5M273.6 319.1h.1"/>
<circle cx="60.7" cy="76.6" r="4"/>
<circle cx="60.7" cy="76.5" r="3.7"/>
<circle cx="60.8" cy="76.6" r="2.5"/>
<circle cx="79" cy="69.7" r="1.26"/>
<circle cx="105.7" cy="77.1" r="5"/>
<circle cx="105.7" cy="77" r="5.7"/>
<circle cx="105.7" cy="77" r="6"/>
<circle cx="164" cy="73.1" r="2.49"/>
<circle cx="164" cy="73.1" r="4"/>
<circle cx="164" cy="73.1" r="3.7"/>
<circle cx="294" cy="77.1" r="1.11"/>
<circle cx="294" cy="77.1" r="4"/>
<circle cx="294" cy="77" r="1.24"/>
<circle cx="412.4" cy="73.1" r="4"/>
<circle cx="412.4" cy="73.1" r="2.5"/>
<circle cx="412.4" cy="73.1" r="3.7"/>
<circle cx="470.7" cy="77.1" r="5.7"/>
<circle cx="470.7" cy="77.1" r="5"/>
<circle cx="470.7" cy="77" r="6"/>
<circle cx="497.4" cy="69.6" r="1.26"/>
<circle cx="515.7" cy="76.6" r="4"/>
<circle cx="515.7" cy="76.6" r="2.5"/>
<circle cx="515.7" cy="76.6" r="3.7"/>
<circle cx="79" cy="95.1" r="1.26"/>
<circle cx="149.7" cy="83.1" r="3.7"/>
<circle cx="149.7" cy="83.1" r="4"/>
<circle cx="149.8" cy="83" r="2.5"/>
<circle cx="426.7" cy="83.1" r="2.5"/>
<circle cx="426.7" cy="83.1" r="3.7"/>
<circle cx="497.4" cy="95" r="1.26"/>
<circle cx="441.4" cy="257.5" r="1.25"/>
<circle cx="447.7" cy="250.9" r="1.69"/>
<circle cx="478.7" cy="250.9" r="1.69"/>
<circle cx="486.4" cy="257.5" r="1.24"/>
<circle cx="90" cy="269.8" r="1.25"/>
<circle cx="97.7" cy="265.3" r="3.3"/>
<circle cx="97.7" cy="265.3" r="1.7"/>
<circle cx="128.7" cy="265.3" r="3.3"/>
<circle cx="128.7" cy="265.3" r="1.7"/>
<circle cx="135" cy="269.8" r="1.24"/>
<circle cx="301.6" cy="266.3" r="2.49"/>
<circle cx="441.4" cy="277.5" r="1.26"/>
<circle cx="486.4" cy="277.5" r="1.25"/>
<circle cx="90" cy="289.8" r="1.25"/>
<circle cx="97.7" cy="296.3" r="1.7"/>
<circle cx="97.7" cy="296.3" r="3.3"/>
<circle cx="113.2" cy="280.8" r="11"/>
<circle cx="128.7" cy="296.3" r="3.3"/>
<circle cx="128.7" cy="296.3" r="1.7"/>
<circle cx="135" cy="289.8" r="1.24"/>
<circle cx="447.7" cy="282" r="1.69"/>
<circle cx="478.7" cy="282" r="1.69"/>
<circle cx="301.6" cy="317.1" r="2.49"/>
</g>
<path d="M324 68h-10M314 84h10M314 90h10M314 96h10M409.4 235.4v10M519.4 245.4v-10M167 269.8v-10M409.4 277.4v10M57 301.8v10M167 311.8v-10" fill="none" stroke="#808080" stroke-width=".32" stroke-dasharray="6.3 1.3 1.3 1.3 1.3 1.3" stroke-dashoffset="4.5"/>
<path d="M316 114.8h4.4M320.4 102.3h-4.4M316 161.2h4.4M493.4 245.4v-4.6" fill="none" stroke="#808080" stroke-width=".32" stroke-dasharray="6.3 1.3 1.3 1.3 1.3 1.3"/>
<g fill="none" stroke="#373737" stroke-width=".32">
<path d="M437.6 238.3l-3.9 3.9M447.5 237.5l-11.1 11M451.9 237.5l-15.5 15.5M460.9 237.5l-12.1 12.1M465.4 237.5l-29 28.9M478.9 237.5l-3.2 3.2M487.8 237.5l-12.1 12.1M490.7 239.1l-10.7 10.7M440.3 258l-3.9 4M446.4 252l-4.4 4.3M465.7 246.2l-29.3 29.2M465.7 250.7l-5.1 5.1"/>
<path d="M477.6 252.2l-.9 .9M485.3 258l-6.2 6.2M491.4 251.9l-4.4 4.4M491.4 247.4l-14.7 14.7M434.4 277.4l-2.1 2.2M452.5 263.8l-18.6 18.6M453.6 271.7l-15.5 15.5M455.5 274.3l-6.5 6.5M461.5 277.3l-10.2 10.2M465.7 277.6l-9.9 9.9M476.7 266.5v.1M485.6 266.7l-9.9 9.9"/>
<path d="M487.3 269.5l-11.6 11.6M491.4 260.8l-.6 .7M491.4 274.3l-13.1 13.2M491.4 278.8l-8.6 8.7M446.6 283.2l-4.3 4.3M465.7 286.6l-.8 .8"/>
</g>
<text font-size="7.8" x="39.3" y="56.2">A</text>
<g font-size="6.3">
<text x="427.9" y="395">SUPPORT DOIGT DE POUSSEE</text>
<text x="433.4" y="403.5">FINGER PUSHER SUPPORT</text>
<text x="578.4" y="404.7">B</text>
</g>
<text font-size="5.5" x="547.8" y="404.3">518710</text>
<g font-size="4.9">
<text x="543.5" y="393.3">DIAGNOSTICA</text>
<text x="551.8" y="398.2">STAGO</text>
</g>
<g font-size="4.7" fill="#373737">
<text x="432.8" y="37">64.25</text>
<text x="490.6" y="37">45</text>
<text x="188.3" y="44.5">3x coussinets sertis</text>
<text x="235.6" y="44.5">5</text>
<text x="108.1" y="48">116</text>
<text x="198.3" y="51.5">0.05</text>
<text x="210.5" y="51.5">E</text>
<text x="306.5" y="48">30</text>
<text x="435.8" y="48.4">58.25</text>
<text x="336.8" y="55.1">B</text>
<text x="446.1" y="57.2">44</text>
<text x="306.6" y="60.3">8</text>
<text x="314.2" y="60.3">5</text>
<text x="382.3" y="73.6" transform="rotate(-90 382.3 73.6)">12</text>
<text x="400.6" y="76.3" transform="rotate(-90 400.6 76.3)">4</text>
<text x="530.3" y="74.1" transform="rotate(-90 530.3 74.1)">0.5</text>
<text x="49.8" y="78.6" transform="rotate(-90 49.8 78.6)">22</text>
<text x="191" y="81.1" transform="rotate(-90 191 81.1)">27</text>
<text x="392.1" y="81.3" transform="rotate(-90 392.1 81.3)">6</text>
<text x="39.8" y="84.6" transform="rotate(-90 39.8 84.6)">34</text>
<text x="257.3" y="95.3" transform="rotate(-90 257.3 95.3)">22</text>
<text x="153.4" y="102.6">28</text>
<text x="378" y="105.8">5</text>
<text x="376.6" y="112.9">0.1</text>
<text x="386.5" y="112.9">D</text>
<text x="393.5" y="112.9">A</text>
<text x="400.9" y="112.9">B</text>
<text x="182.2" y="119.4">C</text>
<text x="237.9" y="119.8">M3 - 6H</text>
<text x="244.4" y="114.2">2.5</text>
<text x="258.5" y="114.2">13.5</text>
<text x="262.3" y="119.8">10</text>
<text x="376.6" y="119.9">0.1</text>
<text x="386.5" y="119.9">D</text>
<text x="530.5" y="115.1">10</text>
<text x="31" y="124.9" transform="rotate(-90 31 124.9)">112</text>
<text x="529.1" y="122.2">0.1</text>
<text x="539.1" y="122.2">A</text>
<text x="546.4" y="122.2">B</text>
<text x="552.9" y="122.2">C</text>
<text x="76.9" y="130.1" transform="rotate(-90 76.9 130.1)">(4x) 11.6</text>
<text x="529.1" y="129.2">0.1</text>
<text x="539.1" y="129.2">A</text>
<text x="225.2" y="134.9">2.2 JUSQU'AU PROCHAIN</text>
<text x="390.9" y="134.7">5</text>
<text x="47.7" y="142.6" transform="rotate(-90 47.7 142.6)">69.6</text>
<text x="389.5" y="141.7">0.1</text>
<text x="399.4" y="141.7">D</text>
<text x="406.4" y="141.7">A</text>
<text x="413.8" y="141.7">B</text>
<text x="537.6" y="140.2">D</text>
<text x="346.9" y="148.1">0.1</text>
<text x="389.5" y="148.7">0.1</text>
<text x="399.4" y="148.7">D</text>
<text x="57.8" y="151.4">4x</text>
<text x="69.2" y="151.4">3.4</text>
<text x="389.5" y="155.7">0.1</text>
<text x="399.4" y="155.7">A</text>
<text x="449" y="154.4" transform="rotate(-90 449 154.4)">(4x) 3.25</text>
<text x="512" y="154.7">Coussinets bronze</text>
<text x="558.9" y="154.7">12</text>
<text x="47.7" y="178.2" transform="rotate(-90 47.7 178.2)">4.2</text>
<text x="327.2" y="180.8">3.6</text>
<text x="318.8" y="188.4">8</text>
<text x="76" y="192">4</text>
<text x="110.9" y="192">49</text>
<text x="110.9" y="204">57</text>
<text x="455.6" y="215.3">35</text>
<text x="462.4" y="223.3">7.45</text>
<text x="487.8" y="223.3">9.75</text>
<text x="149.8" y="232.6">4 x</text>
<text x="163.7" y="232.6">3.4 JUSQU'AU PROCHAIN</text>
<text x="86.2" y="239.2">5</text>
<text x="109.9" y="239.2">45</text>
<text x="182.4" y="238.2">6.5</text>
<text x="196.5" y="238.2">5.4</text>
<text x="110.6" y="244.9">31</text>
<text x="58.7" y="250.1">22</text>
<text x="100.9" y="251.9">15.5</text>
<text x="155" y="250.9">4x M3</text>
<text x="175.5" y="250.9">10 min.</text>
<text x="271.1" y="248.9">2x M3</text>
<text x="316.1" y="246.1">17</text>
<text x="247.8" y="267.9" transform="rotate(-90 247.8 267.9)">7.6</text>
<text x="347" y="264.9" transform="rotate(-90 347 264.9)">4.6</text>
<text x="68.9" y="277.6" transform="rotate(-90 68.9 277.6)">15.5</text>
<text x="60.3" y="283.4" transform="rotate(-90 60.3 283.4)">31</text>
<text x="148.1" y="282.4" transform="rotate(-90 148.1 282.4)">20</text>
<text x="191" y="288.4" transform="rotate(-90 191 288.4)">32</text>
<text x="205.4" y="288.4" transform="rotate(-90 205.4 288.4)">52</text>
<text x="247.8" y="296.2" transform="rotate(-90 247.8 296.2)">19.4</text>
<text x="350" y="296.2" transform="rotate(-90 350 296.2)">25.4</text>
<text x="47.3" y="310.6" transform="rotate(-90 47.3 310.6)">2</text>
<text x="191" y="309.4" transform="rotate(-90 191 309.4)">10</text>
<text x="58.8" y="318">2x Ch 0.5 x 45°</text>
<text x="152.4" y="324">30</text>
<text x="254.1" y="327.7">(4x) R2</text>
<text x="400.4" y="328.9">Ebavurage obligatoire</text>
<text x="405.2" y="333.4">Bavures prohibées</text>
<text x="293.1" y="350.9">DETAIL A</text>
<text x="290.4" y="355.4">SCALE 2 : 1</text>
</g>
<g font-size="4.7" fill="#f00">
<text x="219.5" y="49.8">(B)</text>
<text x="392.7" y="105.6">(B)</text>
<text x="225.3" y="114.8">(B)</text>
<text x="547.7" y="114.8">(B)</text>
<text x="406.9" y="133">(B)</text>
<text x="568.1" y="154.1">(B)</text>
<text x="473.3" y="213.2">(B)</text>
<text x="473.3" y="222.9">(B)</text>
<text x="498.8" y="222.9">(B)</text>
<text x="315.9" y="350.6">(B)</text>
</g>
<g font-size="4.6" fill="#373737">
<text x="402" y="342.6">Mandatory deburring</text>
<text x="408.7" y="347.1">Prohibited burrs</text>
</g>
<g font-size="4.2">
<text x="395.2" y="370.1">Alliage 2017A (AU4G)</text>
<text x="460.6" y="370.1">ISO 2768-mK</text>
<text x="560.2" y="367.2">Signature</text>
</g>
<g font-size="4.1">
<text x="539.3" y="373.5">Guilas</text>
<text x="537.4" y="380.1">Andrade</text>
<text x="536.8" y="386.6">Verchere</text>
</g>
<text font-size="3.9" x="481.2" y="361.1">Change description</text>
<g font-size="3.5">
<text x="394.7" y="365.8">Material: In conformity with 0931989</text>
<text x="394.7" y="361.2">Release date: 15/06/2020</text>
<text x="540.4" y="367.2">Name</text>
<text x="395.2" y="380.2">Treatment :</text>
<text x="493.4" y="379.3">Roughness :</text>
<text x="397.2" y="386.7">Coating :</text>
<text x="397.7" y="392.2">Size: A2</text>
<text x="396.9" y="404.7">Scale 1:2</text>
</g>
<g font-size="3.3" fill="#373737">
<text x="239.5" y="44.5">H7</text>
<text x="257.3" y="88.9" transform="rotate(-90 257.3 88.9)">±0.05</text>
<text x="381.9" y="105.8">H7</text>
<text x="537" y="115.1">F7</text>
<text x="394.7" y="134.7">H7</text>
<text x="462" y="212.1">+0.05</text>
<text x="464" y="215.3">0</text>
<text x="65.2" y="250.1">H7</text>
</g>
<g font-size="3.2">
<text x="561.5" y="371.8">See proof of</text>
<text x="556.6" y="375">electronic signature</text>
<text x="556.6" y="381.7">electronic signature</text>
<text x="561.5" y="378.5">See proof of</text>
<text x="556.6" y="388.1">electronic signature</text>
<text x="561.5" y="384.9">See proof of</text>
<text x="396.8" y="408.9">This document is property of DIAGNOSTICA STAGO. It cannot be communicated or copied without any prior authorization</text>
<text x="499.3" y="413.6">Release &quot;-&quot; created on : 15/06/2020</text>
<text x="554.5" y="413.6">by : Guilas</text>
</g>
<g font-size="2.8">
<text x="556.4" y="361.1">Old Ref: NA</text>
<text x="493.1" y="366">Density</text>
<text x="493.4" y="370.5">Volume:</text>
<text x="506.2" y="370.5">122.36cm3</text>
<text x="509.3" y="366">2.79</text>
<text x="521.7" y="371.8">Designed</text>
<text x="493.4" y="375.1">Weight : 341.39 g</text>
<text x="526" y="374.7">by</text>
<text x="415.3" y="378.7">NA</text>
<text x="508" y="383.3">Ra 1.6</text>
<text x="522" y="378.5">Checked</text>
<text x="526" y="381.3">by</text>
<text x="415.3" y="385.3">NA</text>
<text x="415.3" y="388">NA</text>
<text x="521.6" y="385">Approved</text>
<text x="526" y="387.8">by</text>
<text x="570.1" y="408.8">Sheet 1/1</text>
</g>
<text font-size="2.7" x="455.1" y="366.1">Tolerance according to norm :</text>
<text font-size="2.1" x="502.5" y="366">:</text>
</svg>
